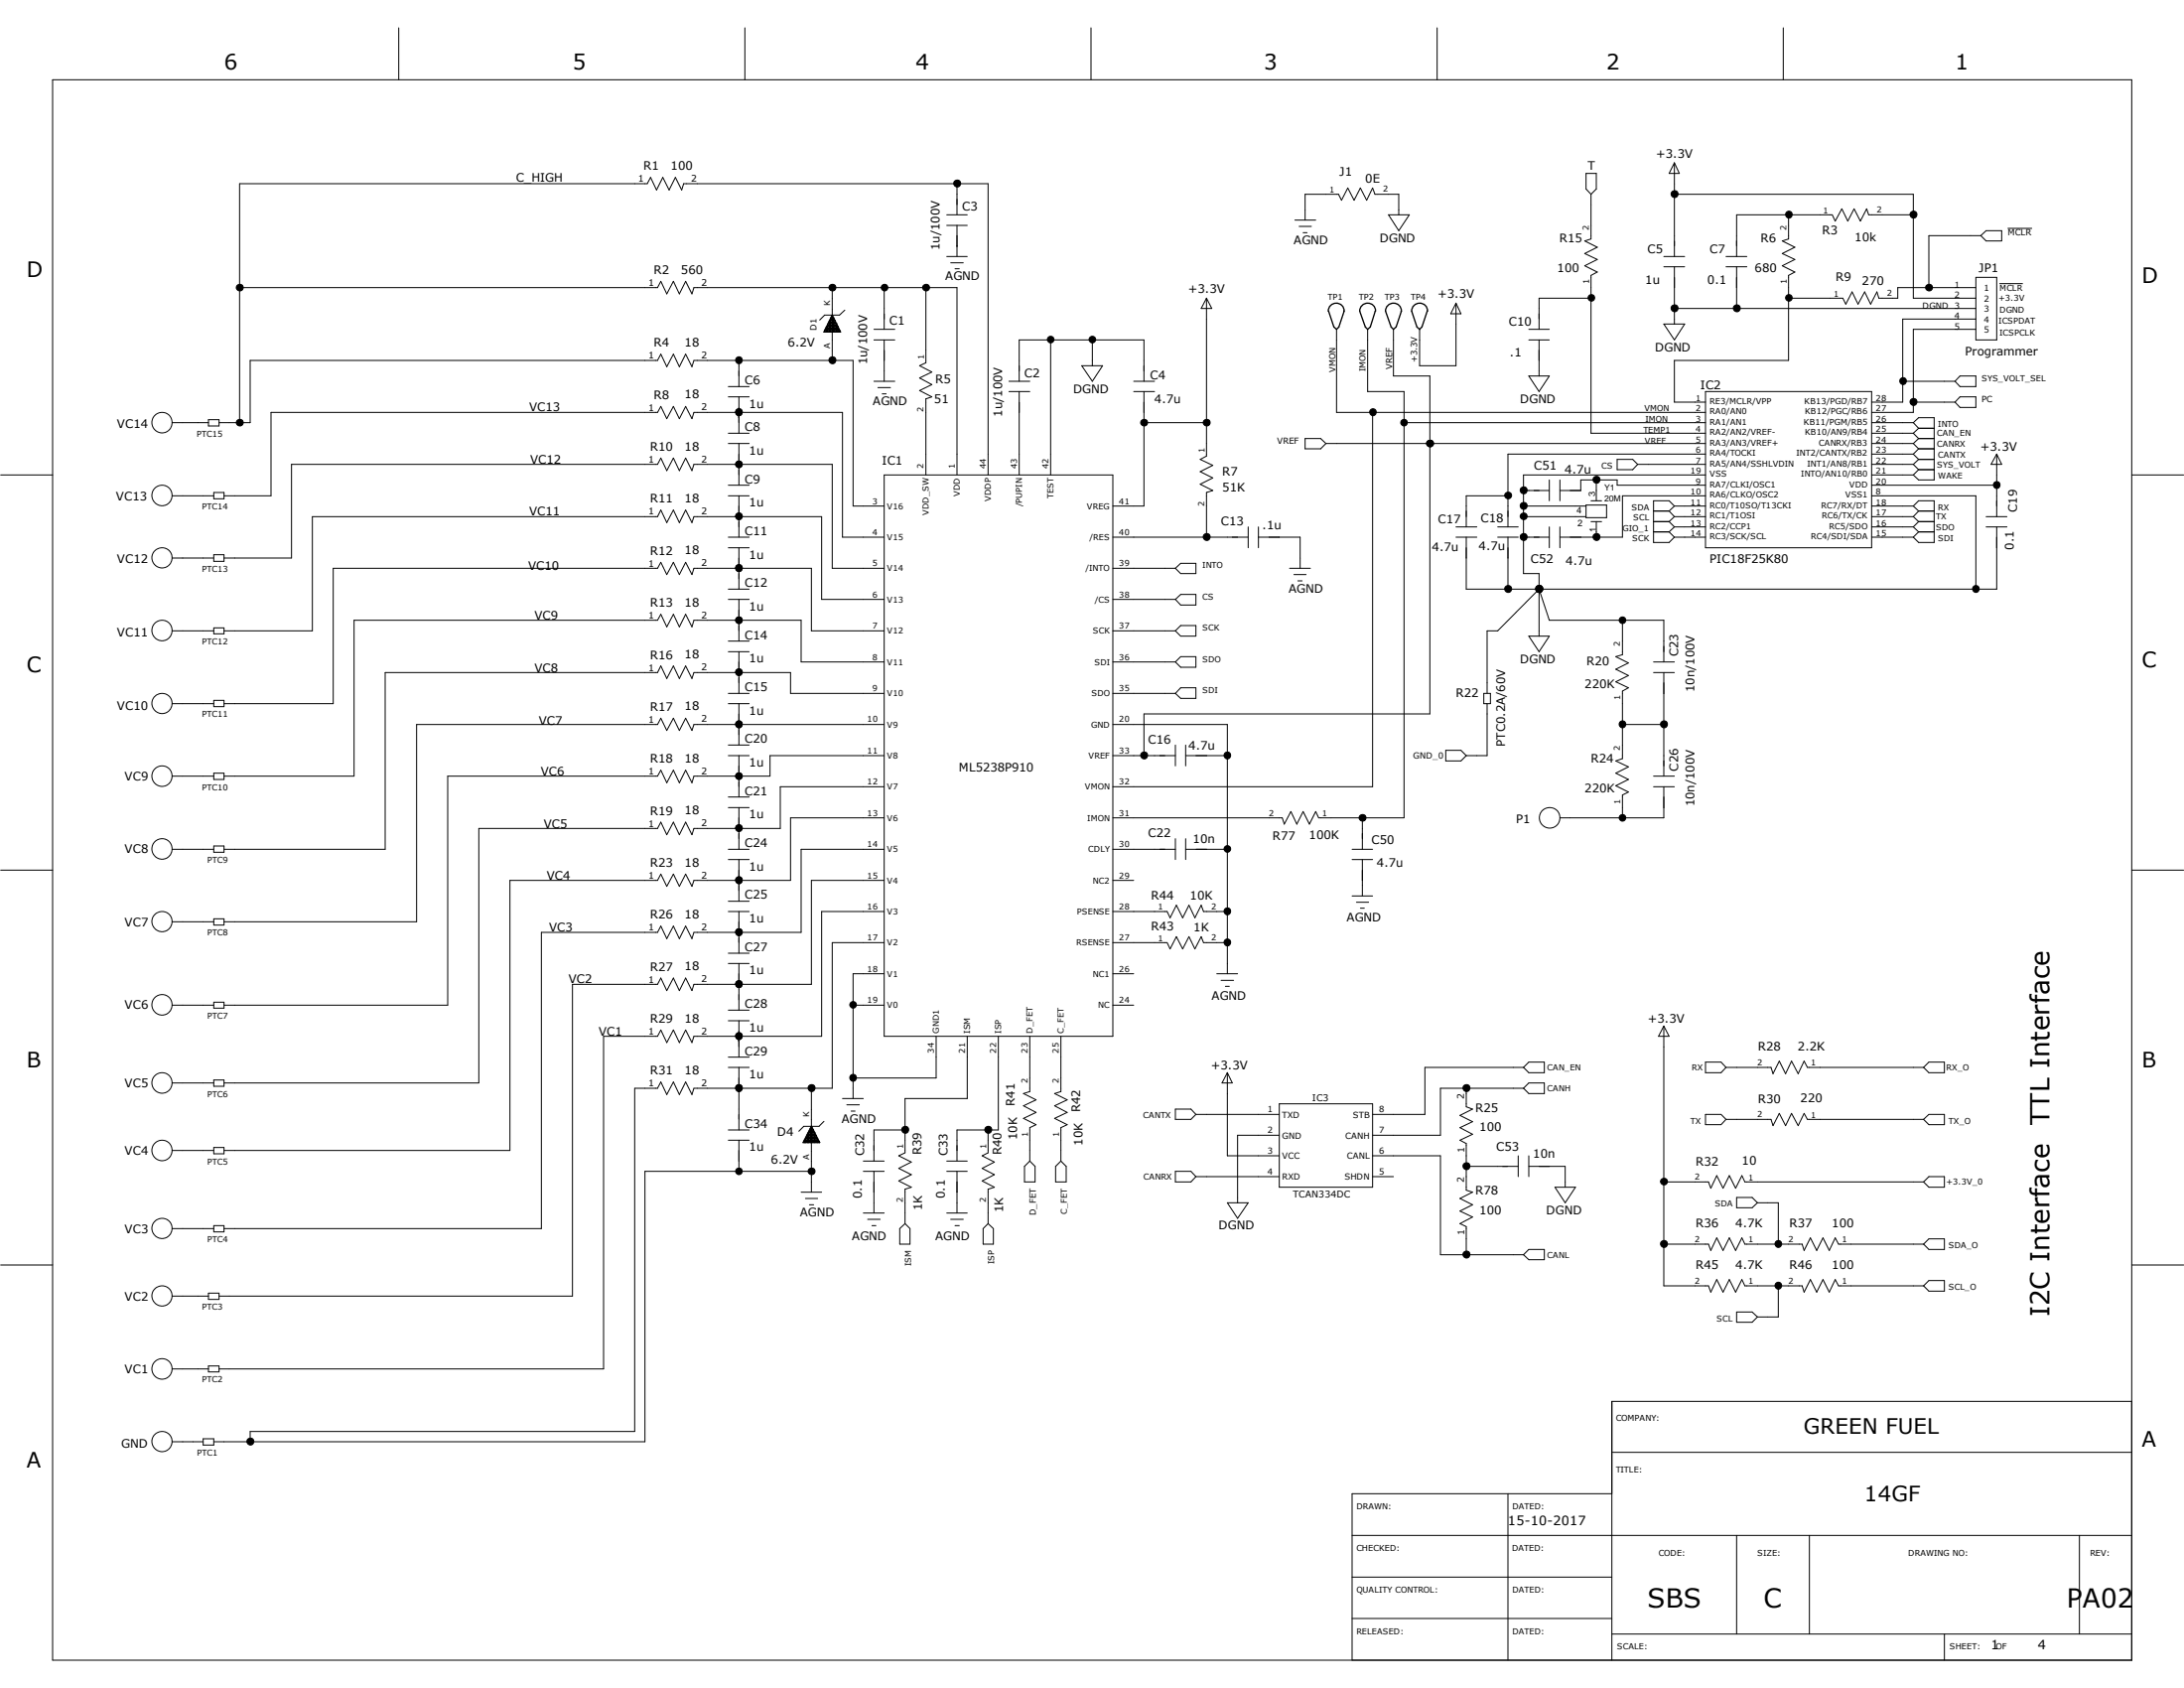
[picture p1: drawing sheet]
<svg xmlns="http://www.w3.org/2000/svg" width="279mm" height="216mm" viewBox="0 0 279 216" stroke-linecap="round" stroke-linejoin="round" font-family="sans-serif">
<g fill="none" stroke="#000" stroke-width=".13">
<path d="M6.7 10.2h266v202.1h-266zM51 3.6v6.6M95.3 3.6v6.6M139.6 3.6v6.6M183.9 3.6v6.6M228.1 3.6v6.6M30.6 36.8h53.5l.4-.8 .8 1.6 .8-1.6 .8 1.6 .8-1.6 .8 1.6 .3-.8h33.6v23.9M106.5 36.8v3.5M108.1 39.7l-.7 .6h-1.9l-.6 .6M113.1 36.8v5.3M118.4 36.8v9.6l-.8 .4 1.6 .8-1.6 .7 1.6 .9-1.6 .8 1.6 .8-.8 .2v9.7M121.1 27.5h2.6"/>
<path d="M121.1 28.8h2.6M121.1 32.8h2.6M121.6 33.6h1.6M122.2 34.4h.5M122.4 31.5h.1M122.4 23.5v4M122.4 28.8v4M154.3 38.1v20.2l-.8 .5 1.7 .7-1.7 .8 1.7 .8-1.7 .8 1.7 .8-.9 .3v5.7M154.3 38.1l.7 1.4h-1.3zM165.7 28.2h2.6M166.2 29h1.6M166.7 29.8h.5"/>
<path d="M177.6 27.5h2.7l-1.4 2zM178.9 27.5v-2.7h-3l-.3-.8-.8 1.6-.8-1.6-.8 1.6-.8-1.6-.8 1.6-.4-.8h-4.2v3.4M186.3 38.8v8h-4.7v-4.6M186.3 38.8l.6 1.3h-1.3zM202.9 22.2h1.3v2l-.7 .6-.6-.6zM203.5 24.8v5.8l-.8 .2 1.6 .8-1.6 .8 1.6 .8-1.6 .8 1.6 .8-.8 .4v20.2h14.7M203.5 38.1h-6.6v4M212.9 32.8h2.6M212.9 34.1h2.6M214.2 24.8h30.6v13.3h8M214.2 39.5h38.6M214.2 20.8v12"/>
<path d="M214.2 34.1v7.3M214.2 20.8l.6 1.4h-1.3zM220.8 32.8h2.7M220.8 34.1h2.7M222.2 34.1v5.4M228.8 27.5v3.1l-.8 .2 1.6 .8-1.6 .8 1.6 .8-1.6 .8 1.6 .8-.8 .4v10.9h-14.6v5.3h4M244.8 27.5h-5.7l-.3-.8-.8 1.6-.8-1.6-.8 1.6-.8-1.6-.8 1.6-.4-.8h-12.2v5.3M252.8 35.5h2.6v8h-2.6zM252.8 36.8h-10v1.3h-2.4l-.3-.8-.8 1.6-.8-1.6-.8 1.6-.8-1.6-.8 1.6-.3-.8h-7M253.4 30.1h-6.6v6.7M253.4 30.1l.7-.6h2v1.3h-2zM255.8 36.3h2.9"/>
<path d="M256.9 29.2h3M22 54.1h4.7M26.7 53.7h1.3v.8h-1.3zM28 54.1h4v-8h52.1l.4-.8 .8 1.6 .8-1.6 .8 1.6 .8-1.6 .8 1.6 .3-.8h20.3v18.6h4M30.6 54.1v-30.6h52.2l.4-.8 .8 1.6 .8-1.6 .8 1.6 .8-1.6 .8 1.6 .3-.8h38.9v37.2M93.2 49.4h2.6M93.2 50.8h2.6M93.2 55.4h2.6M93.2 56.7h2.6M94.5 59.4h.1M94.5 52.7h.1M94.5 46.1v3.3"/>
<path d="M94.5 50.8v4.6M94.5 56.7v5.4M106.5 42.5v3.6M111.8 42.1h2.7M111.8 43.5h2.7M111.8 48.8h2.7M112.3 49.6h1.6M112.9 50.4h.5M113.1 43.5v5.3M129.1 48.8h2.6M129.1 50.1h2.6M130.4 48.8v-5.3h15.9v5.3"/>
<path d="M130.4 50.1v10.6M134.4 43.5v17.2M138.4 46.8h2.7l-1.4 2zM139.7 43.5v3.3M145 48.8h2.7M145 50.1h2.7M146.3 54.1h8M146.3 50.1v14.6h-3.9M167 56.1h2l.6 .6-.6 .7h-2zM169.6 56.7h48.6M171 42.2v10.5h47.2M175 42.2v7.9h4.6v54.5h-10.9l-.4-.8-.8 1.6-.8-1.6-.8 1.6-.8-1.6-.8 1.6-.3-.8h-21.6"/>
<path d="M175.6 52.7v47.9h-33.2M178.3 42.2v5.9h4.6v43.2h-36.6v5.3M179.6 54.1h38.6M182.9 56.7h.1M195.6 42.1h2.6M195.6 43.5h2.6M195.6 48.1h2.6l-1.3 2zM196.9 43.5v4.6M206.9 58.8h2l.6 .6-.6 .7h-2zM209.5 59.4h8.7M212.9 41.4h2.6l-1.3 2.1zM218.2 58.1h-25.3v9.3"/>
<path d="M218.2 50.1h21.2v20h-21.2zM239.4 54.1h5.4M239.4 55.4h5.4M239.4 56.7h5.4M239.4 59.4h5.4M239.4 58.1h5.4M243.4 48.8h6.7M244.8 51.4h5.3M244.8 54.1l.6 .7M244.8 54.1l.6-.7h2v8h-2l-.6-.7M244.8 59.4l.6 .7M244.8 58.1l.6 .7"/>
<path d="M244.8 56.7l.6 .7M244.8 55.4l.6 .7M245.4 54.8h2M245.4 58.8h2M245.4 58.8l-.6 .6M245.4 57.4h2M245.4 57.4l-.6 .7M245.4 56.1h2M245.4 56.1l-.6 .6M245.4 54.8l-.6 .6M250.7 48.1h2.1v1.3h-2.1l-.6-.6zM250.7 50.8h2.1v1.3h-2.1l-.6-.7z"/>
<path d="M252.8 42.1h-8v10.6h-5.4M252.8 40.8h-9.4v10.6h-4M255.4 58.1l.7 1.3h-1.4zM255.4 58.1v8M.1 60.7h6.6M22 71.4h5.3M22 63.4h5.3M27.3 63h1.4v.8h-1.4zM27.3 71h1.4v.8h-1.4zM28.7 71.4h8.6v-12h46.8l.4-.8 .8 1.6 .8-1.6 .8 1.6 .8-1.6 .8 1.6 .3-.8h17.7v13.3h6.6M28.7 63.4h6v-10.7h49.4l.4-.7 .8 1.6 .8-1.6 .8 1.6 .8-1.6 .8 1.6 .3-.9h19v16h5.3M93.2 63.4h2.6"/>
<path d="M93.2 68.7h2.6M93.2 76.7h2.6M93.2 62.1h2.6M93.2 70.1h2.6M93.2 75.4h2.6M94.5 66.1h.1M94.5 72.7h.1M94.5 79.3h.1M94.5 63.4v5.3M94.5 70.1v5.3M94.5 76.7v5.3M113.1 60.7h29.3v71.8h-29.3z"/>
<path d="M113.1 76.7h-8v-10.6h-16.3l-.3 .7-.8-1.6-.8 1.6-.8-1.6-.8 1.6-.8-1.6-.4 .9h-44.1v14.6h-11.3M142.4 68.7h17.3M142.4 72.7h8M142.4 76.7h8M150.4 72.7l.6-.6h2v1.3h-2zM150.4 76.7l.6-.7h2v1.4h-2zM159.7 67.4v2.7M161 68.7h5.3v4M161 67.4v2.7M165 72.7h2.6M165.5 73.5h1.6M166 74.3h.6"/>
<path d="M186.3 68.7h2.6M186.3 67.4h2.6M191.6 68.7h2.6M191.6 67.4h2.6M192.9 68.7v6.7M192.9 63.4h-5.3v4M194.9 64.7h8M194.9 68.7h3.3M194.9 66.1h8M194.9 62.7h3.3M196.9 75.4h.1M196.9 75.4l-5.3 5.3h-1.4v8"/>
<path d="M196.9 75.4l1.3 3.9h14.7v5.4M198.2 61.4v2.7M198.2 67.4v2.7M199.6 61.4v2.7M199.6 67.4v2.7M202.9 64.6h2.6v1.6h-2.6zM203.5 66.7h1.4M203.5 64.1h1.4M204.2 61.4v2.7M204.2 66.7v2M207.6 79.3v4.4l-.9 .3 1.6 .8-1.6 .8 1.6 .8-1.6 .8 1.6 .8-.7 .4v8.6l-.9 .3 1.6 .8-1.6 .8 1.6 .8-1.6 .8 1.6 .8-.7 .4v2.9M211.5 66.7h2"/>
<path d="M211.5 68h2M211.5 65.4h2M213.5 65.4l.7 .7M213.5 66.7l.7 .7M213.5 68l.7 .7M214.2 64.7h4M214.2 68.7h4M214.2 66.1h4M214.2 67.4h4M214.2 64.7l-.7-.6h-2v5.3h2l.7-.7M214.2 64.7l-.7 .7M214.2 66.1l-.7 .6"/>
<path d="M214.2 67.4l-.7 .6M218.2 60.7h-23.3v12.7h2v8M218.2 63.4h-10.6v5.3h-8M218.2 62.1h-11.3v-.7h-4.7v1.3h-2.6M239.4 60.7h5.4M239.4 63.4h13.4v12M239.4 64.7h5.4M239.4 68.7h5.4M239.4 62.1h16M239.4 66.1h5.4M239.4 67.4h5.4M244.8 64.7l.6-.6h2v5.3h-2l-.6-.7"/>
<path d="M244.8 67.4l.6 .6M244.8 64.7l.6 .7M244.8 66.1l.6 .6M245.4 66.7h2M245.4 60.1h2M245.4 68h2M245.4 68l-.6 .7M245.4 66.7l-.6 .7M245.4 65.4h2M245.4 65.4l-.6 .7M245.4 60.1l-.6 .6M254.1 66.1h2.7"/>
<path d="M254.1 67.4h2.7M255.4 62.1h.1M255.4 67.4v8h-67.8v-6.7M272.7 60.7h6.7M22 99.3h5.3M22 90h5.3M22 80.7h5.3M27.3 80.3h1.4v.8h-1.4zM27.3 89.6h1.4v.8h-1.4zM27.3 98.9h1.4v.8h-1.4zM93.2 90h2.6M93.2 88.7h2.6"/>
<path d="M93.2 96.6h2.6M93.2 82h2.6M93.2 83.4h2.6M93.2 95.3h2.6M94.5 86h.1M94.5 92.7h.1M94.5 99.3h.1M94.5 83.4v5.3M94.5 90v5.3M94.5 96.6v5.3M113.1 96.6h-14.6v2.7h-9.7l-.3 .8-.8-1.6-.8 1.6-.8-1.6-.8 1.6-.8-1.6-.4 .8h-26.8v29.3h-28.6M113.1 92.7h-24.3l-.3 .7-.8-1.5-.8 1.5-.8-1.5-.8 1.5-.8-1.5-.4 .8h-30.8v25.2h-24.6"/>
<path d="M113.1 88.7h-12v-2.7h-12.3l-.3 .8-.8-1.6-.8 1.6-.8-1.6-.8 1.6-.8-1.6-.4 .8h-34.8v22.6h-20.6M113.1 84.7h-10.6v-5.4h-13.7l-.3 .9-.8-1.6-.8 1.6-.8-1.6-.8 1.6-.8-1.6-.4 .7h-38.8v20h-16.6M113.1 80.7h-9.3v-8h-15l-.3 .8-.8-1.6-.8 1.6-.8-1.6-.8 1.6-.8-1.6-.4 .8h-41.5v17.3h-13.9M142.4 80.7h8M142.4 84.7h8M142.4 88.7h8M142.4 92.7h14.6v31.8M142.4 96.6h8M150.4 95.3v2.7M150.4 80.7l.6-.7h2v1.4h-2zM150.4 84.7l.6-.7h2v1.3h-2zM151 88h2v1.3h-2l-.6-.6z"/>
<path d="M151.7 96.6h5.3M151.7 95.3v2.7M185 96h1.9l.7 .6-.7 .7h-1.9zM189.8 88.7h.9v1.3h-.9zM190.2 90v6.6h-2.6M195.6 81.4h2.6l-1.3 2zM207.6 92.7h5.3M211.5 99.3h2.7M211.5 84.7h2.7M211.5 86h2.7M212.9 86v13.3M.1 111.3h6.6"/>
<path d="M22 117.9h5.3M22 108.6h5.3M27.3 108.2h1.4v.8h-1.4zM27.3 117.5h1.4v.8h-1.4zM93.2 108.6h2.6M93.2 116.6h2.6M93.2 101.9h2.6M93.2 103.3h2.6M93.2 109.9h2.6M93.2 115.3h2.6M94.5 106h.1M94.5 112.6h.1"/>
<path d="M94.5 119.3h.1M94.5 103.3v5.3M94.5 109.9v5.4M94.5 116.6v5.3M113.1 116.6h-8v15.9h-16.3l-.3 .8-.8-1.6-.8 1.6-.8-1.6-.8 1.6-.8-1.6-.4 .8h-6.9v42.6h-49.2M113.1 112.6h-9.3v13.3h-15l-.3 .8-.8-1.6-.8 1.6-.8-1.6-.8 1.6-.8-1.6-.4 .8h-10.9v39.9h-45.2M113.1 108.6h-10.6v10.7h-13.7l-.3 .8-.8-1.7-.8 1.7-.8-1.7-.8 1.7-.8-1.7-.4 .9h-14.8v37.8h-40.6M113.1 104.6h-12v8h-12.3l-.3 .8-.8-1.6-.8 1.6-.8-1.6-.8 1.6-.8-1.6-.4 .8h-18.9v34.6h-36.5M113.1 100.6h-13.3v5.4h-11l-.3 .8-.8-1.6-.8 1.6-.8-1.6-.8 1.6-.8-1.6-.4 .8h-22.8v32.5h-32.6M142.4 108.6h8M142.4 112.6h2.6M142.4 116.6h6.9l.4 .8 .8-1.6 .8 1.6 .8-1.6 .8 1.6 .8-1.6 .3 .8h3"/>
<path d="M150.4 107.3v2.6M151.7 108.6h5.3M151.7 107.3v2.6M173 108.6h2.6M173 109.9h2.6M173 114.6h2.6M173.5 115.4h1.6M174 116.2h.5M174.3 104.6v4M174.3 109.9v4.7M211.5 100.6h2.7M212.9 100.6v4h-13.3"/>
<path d="M272.7 111.3h6.7M22 138.5h5.3M22 128.6h5.3M27.3 128.2h1.4v.7h-1.4zM27.3 138.1h1.4v.8h-1.4zM93.2 121.9h2.6M93.2 123.2h2.6M93.2 129.2h2.6M93.2 130.6h2.6M93.2 135.2h2.6M93.2 136.5h2.6M94.5 125.9h.1"/>
<path d="M94.5 132.5h.1M94.5 139.2h.1M94.5 123.2v6M94.5 130.6v4.6M94.5 136.5v8M103.8 139.2v4.9M109.1 128.6h4M113.1 120.6h-6.6v18.6h-17.7l-.3 .8-.8-1.6-.8 1.6-.8-1.6-.8 1.6-.8-1.6-.4 .8h-2.9v43.9h-49.2v1.3M113.1 124.5h-4v16M119.8 132.5v5.4h-10.7M123.7 132.5v8h-7.9v6.9l-.8 .4 1.6 .8-1.6 .8 1.6 .8-1.6 .8 1.6 .8-.8 .3v4.4M127.7 132.5v12h-5.3v4"/>
<path d="M131.7 132.5v7.1l-.8 .3 1.6 .8-1.6 .7 1.6 .9-1.6 .7 1.6 .8-.8 .4v4.3M135.7 132.5v7.1l-.8 .3 1.6 .8-1.6 .7 1.6 .9-1.6 .7 1.6 .8-.8 .4v4.3M142.4 128.6h2.6M142.4 120.6h6.9l.4 .8 .8-1.6 .8 1.6 .8-1.6 .8 1.6 .8-1.6 .3 .8h3M142.4 124.5h2.6M155.7 124.5h2.6M156.2 125.4h1.6M156.8 126.2h.5M157 137.2l.6 1.3h-1.3zM157 137.2v10.6h6.7M187.6 139.2v2.4l.8 .3-1.6 .8 1.6 .8-1.6 .7 1.6 .9-1.6 .7 .8 .5v5.9l.8 .3-1.6 .8 1.6 .8-1.6 .8 1.6 .8-1.6 .8 .8 .4v3.6M194.9 139.2l.7-.7h2v1.4h-2z"/>
<path d="M194.9 136.5h-12.6v6h-6.7M194.9 139.2h-10.6v6h-8.7M195.6 135.8h2v1.4h-2l-.7-.7zM212.9 131.2l.6 1.3h-1.3zM212.9 131.2v33.3h5.7l.3 .8 .7-1.6 .8 1.6 .8-1.6 .8 1.6 .8-1.6 .4 .8h7.3l.3 .8 .8-1.6 .8 1.6 .8-1.6 .8 1.6 .8-1.6 .4 .8h10.9M218.2 135.8h2l.6 .7-.6 .7h-2zM220.8 136.5h5.8l.2 .8 .8-1.6 .8 1.6 .8-1.6 .8 1.6 .8-1.6 .4 .8h14.9M246.1 136.5l.7-.7h2v1.4h-2zM22 157.1h5.3M22 147.2h5.3M27.3 146.8h1.4v.8h-1.4zM27.3 156.8h1.4v.8h-1.4z"/>
<path d="M93.2 144.5h2.6M93.2 145.8h2.6M94.5 145.8v4M102.5 152.5h2.6M103 153.3h1.6M103.5 154.1h.6M103.8 149.8h-21.3v34.6h-55.2M103.8 146.1v6.4M105.4 143.4l-.6 .7h-2l-.6 .6M107.8 140.5h2.6M108.3 141.3h1.6M108.9 142.1h.5"/>
<path d="M110.4 148.5h2.7M110.4 149.8h2.7M110.4 155.2h2.7M111 156h1.6M111.5 156.8h.6M111.8 149.8v5.4M115.1 157.1l.7-.6 .6 .6v2h-1.3zM115.8 144.5h-4v4M121.1 148.5h2.6M121.1 149.8h2.6M121.1 155.2h2.6M121.6 156h1.6"/>
<path d="M122.2 156.8h.5M122.4 149.8v5.4M125.8 157.1l.6-.6 .7 .6v2h-1.3zM126.4 144.5v2.9l-.8 .4 1.6 .8-1.6 .8 1.6 .8-1.6 .8 1.6 .8-.8 .3v4.4M131.1 149.2l.6-.7 .7 .7v2h-1.3zM135 149.2l.7-.7 .7 .7v2h-1.4zM150.4 141.9h2l.6 .6-.6 .7h-2zM150.4 149.8h2l.6 .7-.6 .7h-2zM153 142.5h10.7M153 150.5h10.7M157 153.8h2.7l-1.4 2zM163.7 141.2h11.9v10.6h-11.9z"/>
<path d="M163.7 145.2h-5.4v8.6M175.6 147.8h8.7v12.7h10.6M175.6 150.5h2.7M187.6 149.2h6.6M194.2 147.8v2.7M195.6 149.2h4.6v2.6M195.6 147.8v2.7M198.9 151.8h2.6l-1.3 2zM212.9 151.2h5.7l.3 .8 .7-1.6 .8 1.6 .8-1.6 .8 1.6 .8-1.6 .4 .8h22.9M212.9 159.1h5.7l.3 .8 .7-1.6 .8 1.6 .8-1.6 .8 1.6 .8-1.6 .4 .8h7.3l.3 .8 .8-1.6 .8 1.6 .8-1.6 .8 1.6 .8-1.6 .4 .8h10.9M218.2 142.5h2l.6 .7-.6 .6h-2zM220.8 143.2h5.8l.2 .8 .8-1.6 .8 1.6 .8-1.6 .8 1.6 .8-1.6 .4 .8h14.9"/>
<path d="M222.2 153.2h2l.6 .6-.6 .7h-2zM224.8 153.8h2.7v5.3M246.1 143.2l.7-.7h2v1.3h-2zM246.1 151.2l.7-.7h2v1.3h-2zM246.1 159.1l.7-.6h2v1.3h-2zM.1 161.8h6.6M22 175.1h4.7M22 165.8h4.7M26.7 165.4h1.3v.8h-1.3zM26.7 174.7h1.3v.8h-1.3zM194.9 160.5l.7-.7h2v1.3h-2zM222.2 167.8h2l.6 .6-.6 .7h-2z"/>
<path d="M227.5 164.5v3.9h-2.7M246.8 163.8h2v1.3h-2l-.7-.6zM272.7 161.8h6.7M272.7 179.2h-66.5v33.1M22 184.4h4M26 184h1.3v.8h-1.3zM173 196.4h99.7M192.9 191.1v21.2M206.2 191.1h-33.2v21.2M206.2 185.8h66.5M222.2 196.4v12.6M231.5 196.4v12.6"/>
<path d="M266 196.4v12.6M173 207h33.2M173 201.7h33.2M206.2 209h66.5M248.8 209v3.3"/>
<circle cx="30.7" cy="36.8" r=".44"/>
<circle cx="106.5" cy="36.8" r=".44"/>
<circle cx="113.2" cy="36.8" r=".43"/>
<circle cx="118.5" cy="36.8" r=".44"/>
<circle cx="122.5" cy="23.5" r=".45"/>
<circle cx="203.6" cy="38.1" r=".43"/>
<circle cx="214.2" cy="39.4" r=".45"/>
<circle cx="214.2" cy="24.8" r=".45"/>
<circle cx="222.2" cy="39.4" r=".45"/>
<circle cx="228.9" cy="38.1" r=".43"/>
<circle cx="228.9" cy="27.5" r=".44"/>
<circle cx="244.8" cy="27.4" r=".45"/>
<circle cx="246.8" cy="36.8" r=".44"/>
<circle cx="20.7" cy="54.1" r="1.31"/>
<circle cx="30.7" cy="54" r=".44"/>
<circle cx="94.5" cy="52.7" r=".44"/>
<circle cx="94.5" cy="46.1" r=".44"/>
<circle cx="94.5" cy="59.4" r=".43"/>
<circle cx="106.5" cy="46.1" r=".45"/>
<circle cx="134.4" cy="43.4" r=".43"/>
<circle cx="139.7" cy="43.4" r=".43"/>
<circle cx="146.4" cy="54" r=".44"/>
<circle cx="154.4" cy="54" r=".44"/>
<circle cx="175.6" cy="52.7" r=".44"/>
<circle cx="179.6" cy="54.1" r=".43"/>
<circle cx="182.9" cy="56.7" r=".44"/>
<circle cx="243.5" cy="48.8" r=".44"/>
<circle cx="244.8" cy="51.4" r=".45"/>
<circle cx="20.7" cy="63.4" r="1.31"/>
<circle cx="20.7" cy="71.3" r="1.3"/>
<circle cx="94.5" cy="79.3" r=".43"/>
<circle cx="94.5" cy="66" r=".43"/>
<circle cx="94.5" cy="72.7" r=".44"/>
<circle cx="154.4" cy="68.7" r=".45"/>
<circle cx="192.9" cy="75.3" r=".45"/>
<circle cx="192.9" cy="63.4" r=".44"/>
<circle cx="194.9" cy="68.7" r=".45"/>
<circle cx="194.9" cy="62.7" r=".45"/>
<circle cx="194.9" cy="66" r=".44"/>
<circle cx="194.9" cy="64.7" r=".45"/>
<circle cx="196.9" cy="75.3" r=".45"/>
<circle cx="204.2" cy="68.7" r=".45"/>
<circle cx="204.2" cy="61.4" r=".45"/>
<circle cx="207.6" cy="79.3" r=".43"/>
<circle cx="252.8" cy="75.3" r=".44"/>
<circle cx="255.4" cy="62" r=".44"/>
<circle cx="20.7" cy="80.7" r="1.31"/>
<circle cx="20.7" cy="99.3" r="1.31"/>
<circle cx="20.7" cy="90" r="1.3"/>
<circle cx="94.5" cy="92.6" r=".44"/>
<circle cx="94.5" cy="99.3" r=".43"/>
<circle cx="94.5" cy="86" r=".43"/>
<circle cx="146.4" cy="96.6" r=".45"/>
<circle cx="157" cy="96.6" r=".44"/>
<circle cx="207.6" cy="92.6" r=".44"/>
<circle cx="212.9" cy="92.6" r=".45"/>
<circle cx="20.7" cy="108.6" r="1.31"/>
<circle cx="20.7" cy="117.9" r="1.3"/>
<circle cx="94.5" cy="112.6" r=".44"/>
<circle cx="94.5" cy="105.9" r=".43"/>
<circle cx="94.5" cy="119.2" r=".44"/>
<circle cx="157" cy="108.6" r=".43"/>
<circle cx="157" cy="116.6" r=".44"/>
<circle cx="174.3" cy="104.6" r=".44"/>
<circle cx="198.2" cy="104.6" r="1.32"/>
<circle cx="207.6" cy="104.6" r=".43"/>
<circle cx="20.7" cy="138.5" r="1.31"/>
<circle cx="20.7" cy="128.5" r="1.31"/>
<circle cx="94.5" cy="139.2" r=".44"/>
<circle cx="94.5" cy="125.9" r=".44"/>
<circle cx="94.5" cy="132.5" r=".44"/>
<circle cx="103.8" cy="139.2" r=".45"/>
<circle cx="109.1" cy="128.5" r=".43"/>
<circle cx="109.1" cy="137.9" r=".44"/>
<circle cx="157" cy="120.5" r=".44"/>
<circle cx="187.6" cy="139.2" r=".45"/>
<circle cx="20.7" cy="147.2" r="1.31"/>
<circle cx="20.7" cy="157.1" r="1.3"/>
<circle cx="94.5" cy="149.8" r=".43"/>
<circle cx="103.8" cy="149.8" r=".44"/>
<circle cx="115.8" cy="144.5" r=".45"/>
<circle cx="126.4" cy="144.5" r=".45"/>
<circle cx="187.6" cy="149.2" r=".45"/>
<circle cx="212.9" cy="159.1" r=".45"/>
<circle cx="212.9" cy="151.1" r=".44"/>
<circle cx="227.5" cy="159.1" r=".44"/>
<circle cx="20.7" cy="175.1" r="1.31"/>
<circle cx="20.7" cy="165.8" r="1.3"/>
<circle cx="187.6" cy="160.5" r=".45"/>
<circle cx="227.5" cy="164.4" r=".44"/>
<circle cx="20.7" cy="184.4" r="1.3"/>
<circle cx="32" cy="184.4" r=".45"/>
</g>
<g fill="none" stroke="#000" stroke-width=".17">
<path d="M169.9 39.8a1 1 0 0 1 1-1 1 1 0 0 1 1 1M170 39.8l.6 2 .4 .3 .3-.3 .7-2M174.2 39.1a.97 .97 0 0 1 1.2-.3 .97 .97 0 0 1 .5 1l-.6 2-.3 .3-.3-.3-.8-2 .1-.4zM179.2 39.8a1 1 0 0 0-1-1 1 1 0 0 0-1 1l.8 2 .3 .3 .3-.3 .7-2M180.9 39.1a.97 .97 0 0 1 1.1-.3 .97 .97 0 0 1 .6 1l-.7 2-.3 .3-.3-.3-.7-2 .1-.4zM105.5 42.3h2M105.5 42.2v.3M105.6 42.1h1.8v.4M105.7 42h1.6M105.7 41.8v.7M105.7 41.7h1.5v.8M105.9 41.6h1.2"/>
<path d="M105.9 41.4v1.1M106 41.4h1v1.1M106 41.2h.9M106.1 41.1v1.4M106.1 41h.7v1.5M106.2 40.8h.5M106.3 40.7v1.8M106.3 40.6h.3v1.9M106.4 40.4h.1M106.5 40.3l1 2.2h-2.1zM106.5 40.3v2.2M102.8 146h2"/>
<path d="M103 145.6h1.6M103.1 145.5v.6M103.1 145.5h1.4M103.2 145.2h1.2M103.4 144.9h.8M103.6 144.5h.5M103.8 144.1h.1M103.8 144.1l1.1 2h-2.2zM103.8 144.1v2M103.9 144.3h-.2v1.8M104 144.4v1.7M104.1 144.7h-.6v1.4"/>
<path d="M104.2 144.8v1.3M104.3 145.1h-1v1M104.4 145.2v.9M104.6 145.6v.5M104.7 145.8h-1.8v.3M104.8 146v.1"/>
</g>
<g fill="#000">
<circle cx="30.7" cy="36.8" r=".44"/>
<circle cx="106.5" cy="36.8" r=".44"/>
<circle cx="113.2" cy="36.8" r=".43"/>
<circle cx="118.5" cy="36.8" r=".44"/>
<circle cx="122.5" cy="23.5" r=".45"/>
<circle cx="203.6" cy="38.1" r=".43"/>
<circle cx="214.2" cy="39.4" r=".45"/>
<circle cx="214.2" cy="24.8" r=".45"/>
<circle cx="222.2" cy="39.4" r=".45"/>
<circle cx="228.9" cy="38.1" r=".43"/>
<circle cx="228.9" cy="27.5" r=".44"/>
<circle cx="244.8" cy="27.4" r=".45"/>
<circle cx="246.8" cy="36.8" r=".44"/>
<circle cx="30.7" cy="54" r=".44"/>
<circle cx="94.5" cy="52.7" r=".44"/>
<circle cx="94.5" cy="46.1" r=".44"/>
<circle cx="94.5" cy="59.4" r=".43"/>
<circle cx="106.5" cy="46.1" r=".45"/>
<circle cx="134.4" cy="43.4" r=".43"/>
<circle cx="139.7" cy="43.4" r=".43"/>
<circle cx="146.4" cy="54" r=".44"/>
<circle cx="154.4" cy="54" r=".44"/>
<circle cx="175.6" cy="52.7" r=".44"/>
<circle cx="179.6" cy="54.1" r=".43"/>
<circle cx="182.9" cy="56.7" r=".44"/>
<circle cx="243.5" cy="48.8" r=".44"/>
<circle cx="244.8" cy="51.4" r=".45"/>
<circle cx="94.5" cy="79.3" r=".43"/>
<circle cx="94.5" cy="66" r=".43"/>
<circle cx="94.5" cy="72.7" r=".44"/>
<circle cx="154.4" cy="68.7" r=".45"/>
<circle cx="192.9" cy="75.3" r=".45"/>
<circle cx="192.9" cy="63.4" r=".44"/>
<circle cx="194.9" cy="68.7" r=".45"/>
<circle cx="194.9" cy="62.7" r=".45"/>
<circle cx="194.9" cy="66" r=".44"/>
<circle cx="194.9" cy="64.7" r=".45"/>
<circle cx="196.9" cy="75.3" r=".45"/>
<circle cx="204.2" cy="68.7" r=".45"/>
<circle cx="204.2" cy="61.4" r=".45"/>
<circle cx="207.6" cy="79.3" r=".43"/>
<circle cx="252.8" cy="75.3" r=".44"/>
<circle cx="255.4" cy="62" r=".44"/>
<circle cx="94.5" cy="92.6" r=".44"/>
<circle cx="94.5" cy="99.3" r=".43"/>
<circle cx="94.5" cy="86" r=".43"/>
<circle cx="146.4" cy="96.6" r=".45"/>
<circle cx="157" cy="96.6" r=".44"/>
<circle cx="207.6" cy="92.6" r=".44"/>
<circle cx="212.9" cy="92.6" r=".45"/>
<circle cx="94.5" cy="112.6" r=".44"/>
<circle cx="94.5" cy="105.9" r=".43"/>
<circle cx="94.5" cy="119.2" r=".44"/>
<circle cx="157" cy="108.6" r=".43"/>
<circle cx="157" cy="116.6" r=".44"/>
<circle cx="174.3" cy="104.6" r=".44"/>
<circle cx="207.6" cy="104.6" r=".43"/>
<circle cx="94.5" cy="139.2" r=".44"/>
<circle cx="94.5" cy="125.9" r=".44"/>
<circle cx="94.5" cy="132.5" r=".44"/>
<circle cx="103.8" cy="139.2" r=".45"/>
<circle cx="109.1" cy="128.5" r=".43"/>
<circle cx="109.1" cy="137.9" r=".44"/>
<circle cx="157" cy="120.5" r=".44"/>
<circle cx="187.6" cy="139.2" r=".45"/>
<circle cx="94.5" cy="149.8" r=".43"/>
<circle cx="103.8" cy="149.8" r=".44"/>
<circle cx="115.8" cy="144.5" r=".45"/>
<circle cx="126.4" cy="144.5" r=".45"/>
<circle cx="187.6" cy="149.2" r=".45"/>
<circle cx="212.9" cy="159.1" r=".45"/>
<circle cx="212.9" cy="151.1" r=".44"/>
<circle cx="227.5" cy="159.1" r=".44"/>
<circle cx="187.6" cy="160.5" r=".45"/>
<circle cx="227.5" cy="164.4" r=".44"/>
<circle cx="32" cy="184.4" r=".45"/>
</g>
<g font-size="3.3">
<text x="262.2" y="143.9" transform="rotate(-90 262.2 143.9)">TTL Interface</text>
<text x="262.2" y="168.4" transform="rotate(-90 262.2 168.4)">I2C Interface</text>
<text x="210.8" y="205.7">SBS</text>
<text x="225.6" y="205.7">C</text>
<text x="264.4" y="205.7">PA02</text>
</g>
<g font-size="2.7">
<text x="28.7" y="8.8">6</text>
<text x="73.2" y="8.8">5</text>
<text x="117.1" y="8.8">4</text>
<text x="161.7" y="8.8">3</text>
<text x="205.5" y="8.8">2</text>
<text x="250.1" y="8.8">1</text>
<text x="3.4" y="35.5">D</text>
<text x="274" y="36.2">D</text>
<text x="3.4" y="86">C</text>
<text x="274" y="85.3">C</text>
<text x="3.4" y="136.5">B</text>
<text x="274" y="136.5">B</text>
<text x="230.8" y="183.4">GREEN FUEL</text>
<text x="274" y="185.1">A</text>
<text x="3.4" y="187.7">A</text>
<text x="238.5" y="192.1">14GF</text>
</g>
<g font-size="1.6">
<text x="192.9" y="195">15-10-2017</text>
<text x="254.7" y="211">1</text>
<text x="260.7" y="211">4</text>
</g>
<g font-size="1.5">
<text x="66" y="23.2">C_HIGH</text>
<text x="82.3" y="21.8">R1</text>
<text x="85.8" y="21.7">100</text>
<text x="171.4" y="22.5">J1</text>
<text x="174.7" y="23.4">0E</text>
<text x="203.2" y="21.8">T</text>
<text x="211.9" y="20.2">+3.3V</text>
<text x="123.1" y="27">C3</text>
<text x="233.1" y="30">R3</text>
<text x="83.7" y="35.1">R2</text>
<text x="87.1" y="35">560</text>
<text x="120.2" y="32" transform="rotate(-90 120.2 32)">1u/100V</text>
<text x="120.9" y="35.9">AGND</text>
<text x="165.5" y="31.2">AGND</text>
<text x="176.5" y="30.9">DGND</text>
<text x="199.2" y="34.8">100</text>
<text x="199.5" y="31">R15</text>
<text x="210.8" y="32.4">C5</text>
<text x="218.7" y="32.4">C7</text>
<text x="224.5" y="34.8">680</text>
<text x="225.3" y="31">R6</text>
<text x="234.9" y="35.9">R9</text>
<text x="237.3" y="30.8">10k</text>
<text x="253.2" y="34.8">JP1</text>
<text x="113.8" y="41.6">C1</text>
<text x="152" y="37.5">+3.3V</text>
<text x="183.9" y="38.1">+3.3V</text>
<text x="193" y="41.7">C10</text>
<text x="210.5" y="36.4">1u</text>
<text x="218.4" y="36.4">0.1</text>
<text x="238.2" y="36.4">270</text>
<text x="83.7" y="44.4">R4</text>
<text x="87.6" y="44.3">18</text>
<text x="100.8" y="44.4">6.2V</text>
<text x="111" y="46.7" transform="rotate(-90 111 46.7)">1u/100V</text>
<text x="193.2" y="45.6">.1</text>
<text x="211.8" y="44.9">DGND</text>
<text x="251.4" y="45.5">Programmer</text>
<text x="67.7" y="52.6">VC13</text>
<text x="83.7" y="51">R8</text>
<text x="87.6" y="51">18</text>
<text x="95.3" y="49.2">C6</text>
<text x="95.8" y="52.2">1u</text>
<text x="111.7" y="51.8">AGND</text>
<text x="119.5" y="51.5">51</text>
<text x="119.7" y="49">R5</text>
<text x="128.2" y="53.3" transform="rotate(-90 128.2 53.3)">1u/100V</text>
<text x="131.1" y="48.2">C2</text>
<text x="137.3" y="50.2">DGND</text>
<text x="147.2" y="48.5">C4</text>
<text x="147.7" y="51.5">4.7u</text>
<text x="194.5" y="51.6">DGND</text>
<text x="217.6" y="49.8">IC2</text>
<text x="15" y="54.8">VC14</text>
<text x="67.8" y="59.3">VC12</text>
<text x="83.2" y="57.7">R10</text>
<text x="87.6" y="57.6">18</text>
<text x="95.3" y="55.2">C8</text>
<text x="95.8" y="58.2">1u</text>
<text x="112.9" y="59.4">IC1</text>
<text x="253.4" y="57.7">+3.3V</text>
<text x="14.9" y="64.1">VC13</text>
<text x="67.7" y="65.9">VC11</text>
<text x="83.2" y="64.3">R11</text>
<text x="87.6" y="64.3">18</text>
<text x="95.3" y="61.8">C9</text>
<text x="95.8" y="64.8">1u</text>
<text x="156.4" y="60.9">R7</text>
<text x="156.4" y="62.8">51K</text>
<text x="196.3" y="60">C51</text>
<text x="200.2" y="60.6">4.7u</text>
<text x="258.1" y="65.5" transform="rotate(-90 258.1 65.5)">C19</text>
<text x="83.2" y="71">R12</text>
<text x="87.6" y="70.9">18</text>
<text x="95.3" y="68.5">C11</text>
<text x="95.8" y="71.5">1u</text>
<text x="156.2" y="67.2">C13</text>
<text x="161.5" y="67.6">.1u</text>
<text x="183.2" y="70.5">4.7u</text>
<text x="184" y="67">C17</text>
<text x="189.2" y="70.4">4.7u</text>
<text x="189.4" y="66.8">C18</text>
<text x="195.8" y="72">C52</text>
<text x="218.7" y="72">PIC18F25K80</text>
<text x="257.6" y="70.3" transform="rotate(-90 257.6 70.3)">0.1</text>
<text x="15" y="72.1">VC12</text>
<text x="67.6" y="72.9">VC10</text>
<text x="83.2" y="77.6">R13</text>
<text x="87.6" y="77.6">18</text>
<text x="95.3" y="75.1">C12</text>
<text x="164.8" y="75.8">AGND</text>
<text x="200.3" y="72.3">4.7u</text>
<text x="15" y="81.4">VC11</text>
<text x="68.4" y="79.2">VC9</text>
<text x="95.3" y="81.7">C14</text>
<text x="95.8" y="78.1">1u</text>
<text x="214.7" y="84" transform="rotate(-90 214.7 84)">C23</text>
<text x="68.4" y="86">VC8</text>
<text x="83.2" y="84.3">R16</text>
<text x="87.6" y="84.2">18</text>
<text x="95.3" y="88.4">C15</text>
<text x="95.8" y="84.8">1u</text>
<text x="186.3" y="89.2">R22</text>
<text x="194.5" y="84.8">DGND</text>
<text x="202.7" y="88">220K</text>
<text x="203" y="85.1">R20</text>
<text x="216.8" y="88.5" transform="rotate(-90 216.8 88.5)">10n/100V</text>
<text x="15" y="90.8">VC10</text>
<text x="68.9" y="92.7">VC7</text>
<text x="83.2" y="90.9">R17</text>
<text x="87.6" y="90.8">18</text>
<text x="95.3" y="95">C20</text>
<text x="95.8" y="91.4">1u</text>
<text x="146.9" y="95.1">C16</text>
<text x="152.1" y="95.8">4.7u</text>
<text x="192.6" y="95.5" transform="rotate(-90 192.6 95.5)">PTC0.2A/60V</text>
<text x="16" y="99.8">VC9</text>
<text x="69.2" y="99.1">VC6</text>
<text x="83.2" y="97.6">R18</text>
<text x="87.6" y="97.5">18</text>
<text x="95.3" y="101.7">C21</text>
<text x="95.8" y="98">1u</text>
<text x="122.7" y="98.7">ML5238P910</text>
<text x="202.7" y="101.3">220K</text>
<text x="203.5" y="97.5">R24</text>
<text x="214.7" y="98.6" transform="rotate(-90 214.7 98.6)">C26</text>
<text x="69.6" y="106">VC5</text>
<text x="83.2" y="104.2">R19</text>
<text x="87.6" y="104.2">18</text>
<text x="95.8" y="104.7">1u</text>
<text x="146.9" y="107.1">C22</text>
<text x="152.6" y="107.8">10n</text>
<text x="162.8" y="107.4">R77</text>
<text x="167.5" y="107.4">100K</text>
<text x="175.5" y="107.9">C50</text>
<text x="194" y="105.3">P1</text>
<text x="216.8" y="103.2" transform="rotate(-90 216.8 103.2)">10n/100V</text>
<text x="16" y="109.1">VC8</text>
<text x="69.9" y="112.5">VC4</text>
<text x="83.2" y="110.9">R23</text>
<text x="87.6" y="110.8">18</text>
<text x="95.3" y="108.3">C24</text>
<text x="95.8" y="111.3">1u</text>
<text x="176.1" y="110.8">4.7u</text>
<text x="16" y="118.4">VC7</text>
<text x="70.2" y="119.1">VC3</text>
<text x="83.2" y="117.5">R26</text>
<text x="87.6" y="117.5">18</text>
<text x="95.3" y="115">C25</text>
<text x="95.8" y="118">1u</text>
<text x="147.3" y="115.1">R44</text>
<text x="147.3" y="119">R43</text>
<text x="152.2" y="115.1">10K</text>
<text x="152.7" y="119.1">1K</text>
<text x="172.3" y="117.9">AGND</text>
<text x="72.7" y="125.8">VC2</text>
<text x="83.2" y="124.2">R27</text>
<text x="87.6" y="124.1">18</text>
<text x="95.3" y="121.6">C27</text>
<text x="95.8" y="124.6">1u</text>
<text x="16" y="129.1">VC6</text>
<text x="83.2" y="130.8">R29</text>
<text x="87.6" y="130.8">18</text>
<text x="95.3" y="128.9">C28</text>
<text x="95.8" y="132">1u</text>
<text x="155" y="127.9">AGND</text>
<text x="210.8" y="130.8">+3.3V</text>
<text x="76.6" y="132.4">VC1</text>
<text x="83.2" y="137.5">R31</text>
<text x="87.6" y="137.4">18</text>
<text x="95.3" y="135">C29</text>
<text x="95.8" y="138">1u</text>
<text x="154.9" y="136.8">+3.3V</text>
<text x="224.9" y="134.4">R28</text>
<text x="230" y="134.4">2.2K</text>
<text x="16" y="139.1">VC5</text>
<text x="107.7" y="143.6">AGND</text>
<text x="129.8" y="141.5" transform="rotate(-90 129.8 141.5)">R41</text>
<text x="138.2" y="142.3" transform="rotate(-90 138.2 142.3)">R42</text>
<text x="188.8" y="142.2">R25</text>
<text x="224.9" y="141.1">R30</text>
<text x="230.3" y="141">220</text>
<text x="16" y="147.7">VC4</text>
<text x="95.3" y="144.2">C34</text>
<text x="95.8" y="147.2">1u</text>
<text x="98.6" y="148.9">6.2V</text>
<text x="99.4" y="145.2">D4</text>
<text x="110.6" y="147.9" transform="rotate(-90 110.6 147.9)">C32</text>
<text x="117.9" y="147.7" transform="rotate(-90 117.9 147.7)">R39</text>
<text x="121.2" y="147.9" transform="rotate(-90 121.2 147.9)">C33</text>
<text x="128.1" y="147.7" transform="rotate(-90 128.1 147.7)">R40</text>
<text x="130.1" y="145.8" transform="rotate(-90 130.1 145.8)">10K</text>
<text x="138.5" y="146.5" transform="rotate(-90 138.5 146.5)">10K</text>
<text x="189.3" y="144.7">100</text>
<text x="191.4" y="147.2">C53</text>
<text x="196.1" y="148.1">10n</text>
<text x="217" y="149.1">R32</text>
<text x="222.8" y="149">10</text>
<text x="102.3" y="155.5">AGND</text>
<text x="110.3" y="153.3" transform="rotate(-90 110.3 153.3)">0.1</text>
<text x="118" y="154.8" transform="rotate(-90 118 154.8)">1K</text>
<text x="120.9" y="153.3" transform="rotate(-90 120.9 153.3)">0.1</text>
<text x="128.4" y="155.1" transform="rotate(-90 128.4 155.1)">1K</text>
<text x="188.8" y="152.8">R78</text>
<text x="189.3" y="155.3">100</text>
<text x="197.8" y="155.3">DGND</text>
<text x="16" y="157.7">VC3</text>
<text x="109" y="158.6">AGND</text>
<text x="119.6" y="158.6">AGND</text>
<text x="155.9" y="157.3">DGND</text>
<text x="217" y="157">R36</text>
<text x="222" y="157">4.7K</text>
<text x="228.9" y="157">R37</text>
<text x="234.4" y="157">100</text>
<text x="16" y="166.3">VC2</text>
<text x="217" y="162.3">R45</text>
<text x="222" y="162.3">4.7K</text>
<text x="228.9" y="162.3">R46</text>
<text x="234.4" y="162.3">100</text>
<text x="16" y="175.6">VC1</text>
<text x="15.5" y="185.2">GND</text>
</g>
<g font-size="1.2">
<text x="81.7" y="23.3">1</text>
<text x="88.4" y="23.2">2</text>
<text x="83" y="36.6">1</text>
<text x="89.7" y="36.5">2</text>
<text x="83" y="45.9">1</text>
<text x="89.7" y="45.8">2</text>
<text x="83" y="52.5">1</text>
<text x="89.7" y="52.5">2</text>
<text x="83" y="59.2">1</text>
<text x="89.7" y="59.1">2</text>
<text x="83" y="65.8">1</text>
<text x="89.7" y="65.8">2</text>
<text x="201.7" y="65.7">4</text>
<text x="204.1" y="63.5" transform="rotate(-90 204.1 63.5)">3</text>
<text x="201.8" y="67.3">2</text>
<text x="204.2" y="68" transform="rotate(-90 204.2 68)">1</text>
<text x="83" y="72.5">1</text>
<text x="89.7" y="72.4">2</text>
<text x="83" y="79.2">1</text>
<text x="89.7" y="79.1">2</text>
<text x="83" y="85.8">1</text>
<text x="89.7" y="85.7">2</text>
<text x="83" y="92.4">1</text>
<text x="89.7" y="92.4">2</text>
<text x="83" y="99.1">1</text>
<text x="89.7" y="99">2</text>
<text x="83" y="105.7">1</text>
<text x="89.7" y="105.7">2</text>
<text x="83" y="112.4">1</text>
<text x="89.7" y="112.4">2</text>
<text x="83" y="119">1</text>
<text x="89.7" y="119">2</text>
<text x="83" y="125.7">1</text>
<text x="89.7" y="125.6">2</text>
<text x="83" y="132.3">1</text>
<text x="89.7" y="132.3">2</text>
<text x="83" y="139">1</text>
<text x="89.7" y="138.9">2</text>
<text x="167.9" y="140.8">IC3</text>
<text x="187.3" y="140.6" transform="rotate(-90 187.3 140.6)">2</text>
<text x="187.4" y="147.4" transform="rotate(-90 187.4 147.4)">1</text>
<text x="165.4" y="153.1">TCAN334DC</text>
<text x="187.3" y="151.3" transform="rotate(-90 187.3 151.3)">2</text>
<text x="187.4" y="158" transform="rotate(-90 187.4 158)">1</text>
</g>
<g font-size="1.1">
<text x="256.9" y="30.1">MCLR</text>
<text x="246" y="39.5">DGND</text>
<text x="250.1" y="36.8">1</text>
<text x="250.1" y="38.1">2</text>
<text x="250.1" y="39.5">3</text>
<text x="250.1" y="40.8">4</text>
<text x="253.8" y="37.2">1</text>
<text x="253.8" y="38.6">2</text>
<text x="253.8" y="39.9">3</text>
<text x="253.8" y="41.2">4</text>
<text x="104.5" y="42.2" transform="rotate(-90 104.5 42.2)">D1</text>
<text x="178.1" y="47.2" transform="rotate(-90 178.1 47.2)">VREF</text>
<text x="181.3" y="46.4" transform="rotate(-90 181.3 46.4)">+3.3V</text>
<text x="250.1" y="42.1">5</text>
<text x="253.8" y="42.5">5</text>
<text x="253.5" y="51.4">PC</text>
<text x="163.4" y="56.7">VREF</text>
<text x="205.3" y="62.7">Y1</text>
<text x="205.3" y="64.1">20M</text>
<text x="180.8" y="97">GND_0</text>
<text x="162.2" y="142.3">1</text>
<text x="164" y="143">TXD</text>
<text x="173.1" y="143">STB</text>
<text x="176.4" y="142.3">8</text>
<text x="162.2" y="144.9">2</text>
<text x="162.2" y="147.6">3</text>
<text x="164" y="145.6">GND</text>
<text x="164" y="148.3">VCC</text>
<text x="172.1" y="145.6">CANH</text>
<text x="172.3" y="148.3">CANL</text>
<text x="176.4" y="144.9">7</text>
<text x="176.4" y="147.6">6</text>
<text x="132.5" y="155.5" transform="rotate(-90 132.5 155.5)">D_FET</text>
<text x="162.2" y="150.2">4</text>
<text x="164" y="150.9">RXD</text>
<text x="172" y="150.9">SHDN</text>
<text x="176.4" y="150.2">5</text>
</g>
<g font-size="1">
<text x="170.1" y="24.6">1</text>
<text x="177" y="24.6">2</text>
<text x="203.3" y="29.5" transform="rotate(-90 203.3 29.5)">2</text>
<text x="228.6" y="29.5" transform="rotate(-90 228.6 29.5)">2</text>
<text x="233.3" y="27.3">1</text>
<text x="240.1" y="27.2">2</text>
<text x="106.2" y="39.1" transform="rotate(-90 106.2 39.1)">K</text>
<text x="169.9" y="38.4">TP1</text>
<text x="173.9" y="38.4">TP2</text>
<text x="177.2" y="38.4">TP3</text>
<text x="180.5" y="38.4">TP4</text>
<text x="203.3" y="36.4" transform="rotate(-90 203.3 36.4)">1</text>
<text x="228.6" y="36.4" transform="rotate(-90 228.6 36.4)">1</text>
<text x="234.6" y="37.9">1</text>
<text x="241.4" y="37.9">2</text>
<text x="255.7" y="38.5">+3.3V</text>
<text x="255.7" y="41.4">ICSPDAT</text>
<text x="255.8" y="37.2">MCLR</text>
<text x="255.8" y="40">DGND</text>
<text x="106.2" y="44.6" transform="rotate(-90 106.2 44.6)">A</text>
<text x="118.2" y="45.9" transform="rotate(-90 118.2 45.9)">1</text>
<text x="170.9" y="47.6" transform="rotate(-90 170.9 47.6)">VMON</text>
<text x="174.7" y="47.5" transform="rotate(-90 174.7 47.5)">IMON</text>
<text x="255.8" y="42.9">ICSPCLK</text>
<text x="118.2" y="52.7" transform="rotate(-90 118.2 52.7)">2</text>
<text x="210.4" y="52.6">VMON</text>
<text x="210.5" y="53.9">IMON</text>
<text x="217" y="51.3">1</text>
<text x="217" y="52.6">2</text>
<text x="217" y="53.9">3</text>
<text x="218.7" y="51.6">RE3/MCLR/VPP</text>
<text x="218.7" y="53">RA0/AN0</text>
<text x="230.8" y="51.6">KB13/PGD/RB7</text>
<text x="230.9" y="53">KB12/PGC/RB6</text>
<text x="240" y="53.9">26</text>
<text x="240" y="52.6">27</text>
<text x="240" y="51.3">28</text>
<text x="253.5" y="48.8">SYS_VOLT_SEL</text>
<text x="25.2" y="55.8">PTC15</text>
<text x="118.2" y="59.9" transform="rotate(-90 118.2 59.9)">2</text>
<text x="122.2" y="59.9" transform="rotate(-90 122.2 59.9)">1</text>
<text x="126.2" y="59.9" transform="rotate(-90 126.2 59.9)">44</text>
<text x="130.1" y="59.9" transform="rotate(-90 130.1 59.9)">43</text>
<text x="134.2" y="59.9" transform="rotate(-90 134.2 59.9)">42</text>
<text x="154.1" y="57.9" transform="rotate(-90 154.1 57.9)">1</text>
<text x="204.9" y="59.9">CS</text>
<text x="210.2" y="55.4">TEMP1</text>
<text x="210.4" y="56.7">VREF</text>
<text x="217" y="55.3">4</text>
<text x="217" y="56.6">5</text>
<text x="217" y="58">6</text>
<text x="217" y="59.3">7</text>
<text x="218.7" y="54.3">RA1/AN1</text>
<text x="218.7" y="55.7">RA2/AN2/VREF-</text>
<text x="218.7" y="57">RA3/AN3/VREF+</text>
<text x="218.7" y="58.3">RA4/TOCKI</text>
<text x="218.7" y="59.6">RA5/AN4/SSHLVDIN</text>
<text x="229.8" y="58.3">INT2/CANTX/RB2</text>
<text x="230.8" y="54.3">KB11/PGM/RB5</text>
<text x="230.9" y="55.7">KB10/AN9/RB4</text>
<text x="231.2" y="59.6">INT1/AN8/RB1</text>
<text x="232.7" y="57">CANRX/RB3</text>
<text x="240" y="59.3">22</text>
<text x="240" y="58">23</text>
<text x="240" y="56.6">24</text>
<text x="240" y="55.3">25</text>
<text x="247.8" y="59.8">SYS_VOLT</text>
<text x="247.8" y="57.1">CANRX</text>
<text x="247.8" y="55.8">CAN_EN</text>
<text x="247.9" y="54.6">INTO</text>
<text x="247.9" y="58.6">CANTX</text>
<text x="25.9" y="65.1">PTC14</text>
<text x="111.6" y="64.5">3</text>
<text x="113.5" y="65.1">V16</text>
<text x="118.8" y="65.9" transform="rotate(-90 118.8 65.9)">VDD_SW</text>
<text x="122.8" y="63.5" transform="rotate(-90 122.8 63.5)">VDD</text>
<text x="126.8" y="64.1" transform="rotate(-90 126.8 64.1)">VDDP</text>
<text x="130.8" y="64.8" transform="rotate(-90 130.8 64.8)">/PUPIN</text>
<text x="134.8" y="63.8" transform="rotate(-90 134.8 63.8)">TEST</text>
<text x="139.1" y="65.1">VREG</text>
<text x="143.2" y="64.5">41</text>
<text x="154.1" y="64.7" transform="rotate(-90 154.1 64.7)">2</text>
<text x="208.7" y="65.2">SDA</text>
<text x="216.3" y="63.3">10</text>
<text x="216.3" y="64.6">11</text>
<text x="216.3" y="65.9">12</text>
<text x="216.3" y="60.6">19</text>
<text x="217" y="61.9">9</text>
<text x="218.7" y="62.3">RA7/CLKI/OSC1</text>
<text x="218.7" y="63.7">RA6/CLKO/OSC2</text>
<text x="218.7" y="65">RC0/T10SO/T13CKI</text>
<text x="218.7" y="61">VSS</text>
<text x="230.4" y="61">INTO/AN10/RB0</text>
<text x="233" y="65">RC7/RX/DT</text>
<text x="236.1" y="63.7">VSS1</text>
<text x="236.6" y="62.3">VDD</text>
<text x="240" y="65.9">17</text>
<text x="240" y="64.6">18</text>
<text x="240" y="61.9">20</text>
<text x="240" y="60.6">21</text>
<text x="240" y="63.3">8</text>
<text x="247.9" y="65.2">RX</text>
<text x="247.9" y="61.3">WAKE</text>
<text x="111.6" y="68.5">4</text>
<text x="113.5" y="69.1">V15</text>
<text x="139.4" y="69.1">/RES</text>
<text x="143.2" y="68.5">40</text>
<text x="207.6" y="67.9">GIO_1</text>
<text x="208.8" y="69.3">SCK</text>
<text x="209" y="66.6">SCL</text>
<text x="216.3" y="67.3">13</text>
<text x="216.3" y="68.6">14</text>
<text x="218.7" y="66.3">RC1/T1OSI</text>
<text x="218.7" y="67.6">RC2/CCP1</text>
<text x="218.7" y="69">RC3/SCK/SCL</text>
<text x="231.7" y="69">RC4/SDI/SDA</text>
<text x="233.1" y="66.3">RC6/TX/CK</text>
<text x="234" y="67.6">RC5/SDO</text>
<text x="240" y="68.6">15</text>
<text x="240" y="67.3">16</text>
<text x="247.7" y="67.8">SDO</text>
<text x="247.7" y="66.5">TX</text>
<text x="247.9" y="69.3">SDI</text>
<text x="25.9" y="73.1">PTC13</text>
<text x="111.6" y="72.4">5</text>
<text x="111.6" y="76.4">6</text>
<text x="113.5" y="73.1">V14</text>
<text x="113.5" y="77">V13</text>
<text x="138.9" y="73.1">/INTO</text>
<text x="140.1" y="77">/CS</text>
<text x="143.2" y="76.4">38</text>
<text x="143.2" y="72.4">39</text>
<text x="153.8" y="72.7">INTO</text>
<text x="153.8" y="76.7">CS</text>
<text x="25.9" y="82.4">PTC12</text>
<text x="111.6" y="80.4">7</text>
<text x="113.5" y="81.1">V12</text>
<text x="139.8" y="81.1">SCK</text>
<text x="143.2" y="80.4">37</text>
<text x="153.8" y="80.7">SCK</text>
<text x="207.3" y="82.7" transform="rotate(-90 207.3 82.7)">2</text>
<text x="111.6" y="84.4">8</text>
<text x="111.6" y="88.4">9</text>
<text x="113.5" y="85">V11</text>
<text x="113.5" y="89.1">V10</text>
<text x="139.7" y="89.1">SDO</text>
<text x="140" y="85">SDI</text>
<text x="143.2" y="88.4">35</text>
<text x="143.2" y="84.4">36</text>
<text x="153.8" y="88.7">SDI</text>
<text x="153.8" y="84.7">SDO</text>
<text x="207.3" y="89.5" transform="rotate(-90 207.3 89.5)">1</text>
<text x="25.9" y="91.7">PTC11</text>
<text x="111" y="92.4">10</text>
<text x="113.5" y="93">V9</text>
<text x="139.6" y="93">GND</text>
<text x="143.2" y="92.4">20</text>
<text x="207.3" y="96" transform="rotate(-90 207.3 96)">2</text>
<text x="25.9" y="101">PTC10</text>
<text x="111" y="96.4">11</text>
<text x="111" y="100.4">12</text>
<text x="113.5" y="97">V8</text>
<text x="113.5" y="101">V7</text>
<text x="138.8" y="101">VMON</text>
<text x="139.3" y="97">VREF</text>
<text x="143.2" y="100.4">32</text>
<text x="143.2" y="96.4">33</text>
<text x="111" y="104.4">13</text>
<text x="113.5" y="105">V6</text>
<text x="139.1" y="105">IMON</text>
<text x="143.2" y="104.4">31</text>
<text x="162.3" y="104.4">2</text>
<text x="169.2" y="104.4">1</text>
<text x="207.3" y="102.8" transform="rotate(-90 207.3 102.8)">1</text>
<text x="26.5" y="110.4">PTC9</text>
<text x="111" y="108.3">14</text>
<text x="111" y="112.4">15</text>
<text x="113.5" y="109">V5</text>
<text x="113.5" y="113">V4</text>
<text x="139.2" y="109">CDLY</text>
<text x="139.8" y="113">NC2</text>
<text x="143.2" y="112.4">29</text>
<text x="143.2" y="108.3">30</text>
<text x="26.5" y="119.6">PTC8</text>
<text x="111" y="116.3">16</text>
<text x="113.5" y="117">V3</text>
<text x="137.8" y="117">PSENSE</text>
<text x="143.2" y="116.3">28</text>
<text x="148.2" y="116.4">1</text>
<text x="155" y="116.3">2</text>
<text x="111" y="120.3">17</text>
<text x="111" y="124.3">18</text>
<text x="113.5" y="120.9">V2</text>
<text x="113.5" y="124.9">V1</text>
<text x="137.7" y="120.9">RSENSE</text>
<text x="139.8" y="124.9">NC1</text>
<text x="143.2" y="124.3">26</text>
<text x="143.2" y="120.3">27</text>
<text x="148.2" y="120.4">1</text>
<text x="155" y="120.3">2</text>
<text x="26.5" y="130.3">PTC7</text>
<text x="111" y="128.3">19</text>
<text x="113.5" y="128.9">V0</text>
<text x="140.5" y="128.9">NC</text>
<text x="143.2" y="128.3">24</text>
<text x="119.5" y="134.7" transform="rotate(-90 119.5 134.7)">34</text>
<text x="120.1" y="132.2" transform="rotate(-90 120.1 132.2)">GND1</text>
<text x="123.5" y="134.7" transform="rotate(-90 123.5 134.7)">21</text>
<text x="124.1" y="132.2" transform="rotate(-90 124.1 132.2)">ISM</text>
<text x="127.5" y="134.7" transform="rotate(-90 127.5 134.7)">22</text>
<text x="128.1" y="132.2" transform="rotate(-90 128.1 132.2)">ISP</text>
<text x="131.5" y="134.7" transform="rotate(-90 131.5 134.7)">23</text>
<text x="132.1" y="132.2" transform="rotate(-90 132.1 132.2)">D_FET</text>
<text x="135.5" y="134.7" transform="rotate(-90 135.5 134.7)">25</text>
<text x="136.1" y="132.2" transform="rotate(-90 136.1 132.2)">C_FET</text>
<text x="198" y="136.9">CAN_EN</text>
<text x="216.5" y="136.9">RX</text>
<text x="224.8" y="136.3">2</text>
<text x="231.7" y="136.3">1</text>
<text x="249" y="136.9">RX_O</text>
<text x="26.5" y="140.3">PTC6</text>
<text x="103.5" y="142.8" transform="rotate(-90 103.5 142.8)">K</text>
<text x="131.5" y="138.6" transform="rotate(-90 131.5 138.6)">2</text>
<text x="135.5" y="138.6" transform="rotate(-90 135.5 138.6)">2</text>
<text x="146.3" y="143">CANTX</text>
<text x="198" y="139.6">CANH</text>
<text x="216.3" y="143.7">TX</text>
<text x="224.8" y="142.9">2</text>
<text x="231.7" y="143">1</text>
<text x="249.3" y="143.7">TX_O</text>
<text x="26.5" y="148.9">PTC5</text>
<text x="103.5" y="148.3" transform="rotate(-90 103.5 148.3)">A</text>
<text x="115.6" y="147" transform="rotate(-90 115.6 147)">1</text>
<text x="126.2" y="147" transform="rotate(-90 126.2 147)">1</text>
<text x="131.5" y="145.4" transform="rotate(-90 131.5 145.4)">1</text>
<text x="135.5" y="145.4" transform="rotate(-90 135.5 145.4)">1</text>
<text x="115.5" y="153.8" transform="rotate(-90 115.5 153.8)">2</text>
<text x="126.2" y="153.8" transform="rotate(-90 126.2 153.8)">2</text>
<text x="136.5" y="155.3" transform="rotate(-90 136.5 155.3)">C_FET</text>
<text x="146.3" y="150.9">CANRX</text>
<text x="216.8" y="150.9">2</text>
<text x="219.4" y="154.3">SDA</text>
<text x="223.7" y="151">1</text>
<text x="249" y="151.6">+3.3V_0</text>
<text x="26.5" y="158.9">PTC4</text>
<text x="116.6" y="162" transform="rotate(-90 116.6 162)">ISM</text>
<text x="127.2" y="161.7" transform="rotate(-90 127.2 161.7)">ISP</text>
<text x="198" y="160.9">CANL</text>
<text x="216.8" y="158.9">2</text>
<text x="223.7" y="158.9">1</text>
<text x="228.8" y="158.9">2</text>
<text x="235.7" y="158.9">1</text>
<text x="249.3" y="159.7">SDA_O</text>
<text x="25.9" y="167.5">PTC3</text>
<text x="216.8" y="164.2">2</text>
<text x="223.7" y="164.3">1</text>
<text x="228.8" y="164.2">2</text>
<text x="235.7" y="164.3">1</text>
<text x="249.3" y="165">SCL_O</text>
<text x="219.6" y="169">SCL</text>
<text x="25.9" y="176.8">PTC2</text>
<text x="206.7" y="181.8">COMPANY:</text>
<text x="25.2" y="186.1">PTC1</text>
<text x="206.7" y="188.4">TITLE:</text>
<text x="173.5" y="193.1">DRAWN:</text>
<text x="193.5" y="193.1">DATED:</text>
<text x="173.5" y="203.7">QUALITY CONTROL:</text>
<text x="173.5" y="198.4">CHECKED:</text>
<text x="193.5" y="198.4">DATED:</text>
<text x="193.5" y="203.7">DATED:</text>
<text x="212.2" y="199.1">CODE:</text>
<text x="224.8" y="199.1">SIZE:</text>
<text x="244.1" y="199.1">DRAWING NO:</text>
<text x="267.4" y="199.1">REV:</text>
<text x="173.5" y="209">RELEASED:</text>
<text x="193.5" y="209">DATED:</text>
<text x="206.9" y="211">SCALE:</text>
<text x="249.4" y="211">SHEET:</text>
<text x="255.3" y="211">OF</text>
</g>
</svg>
